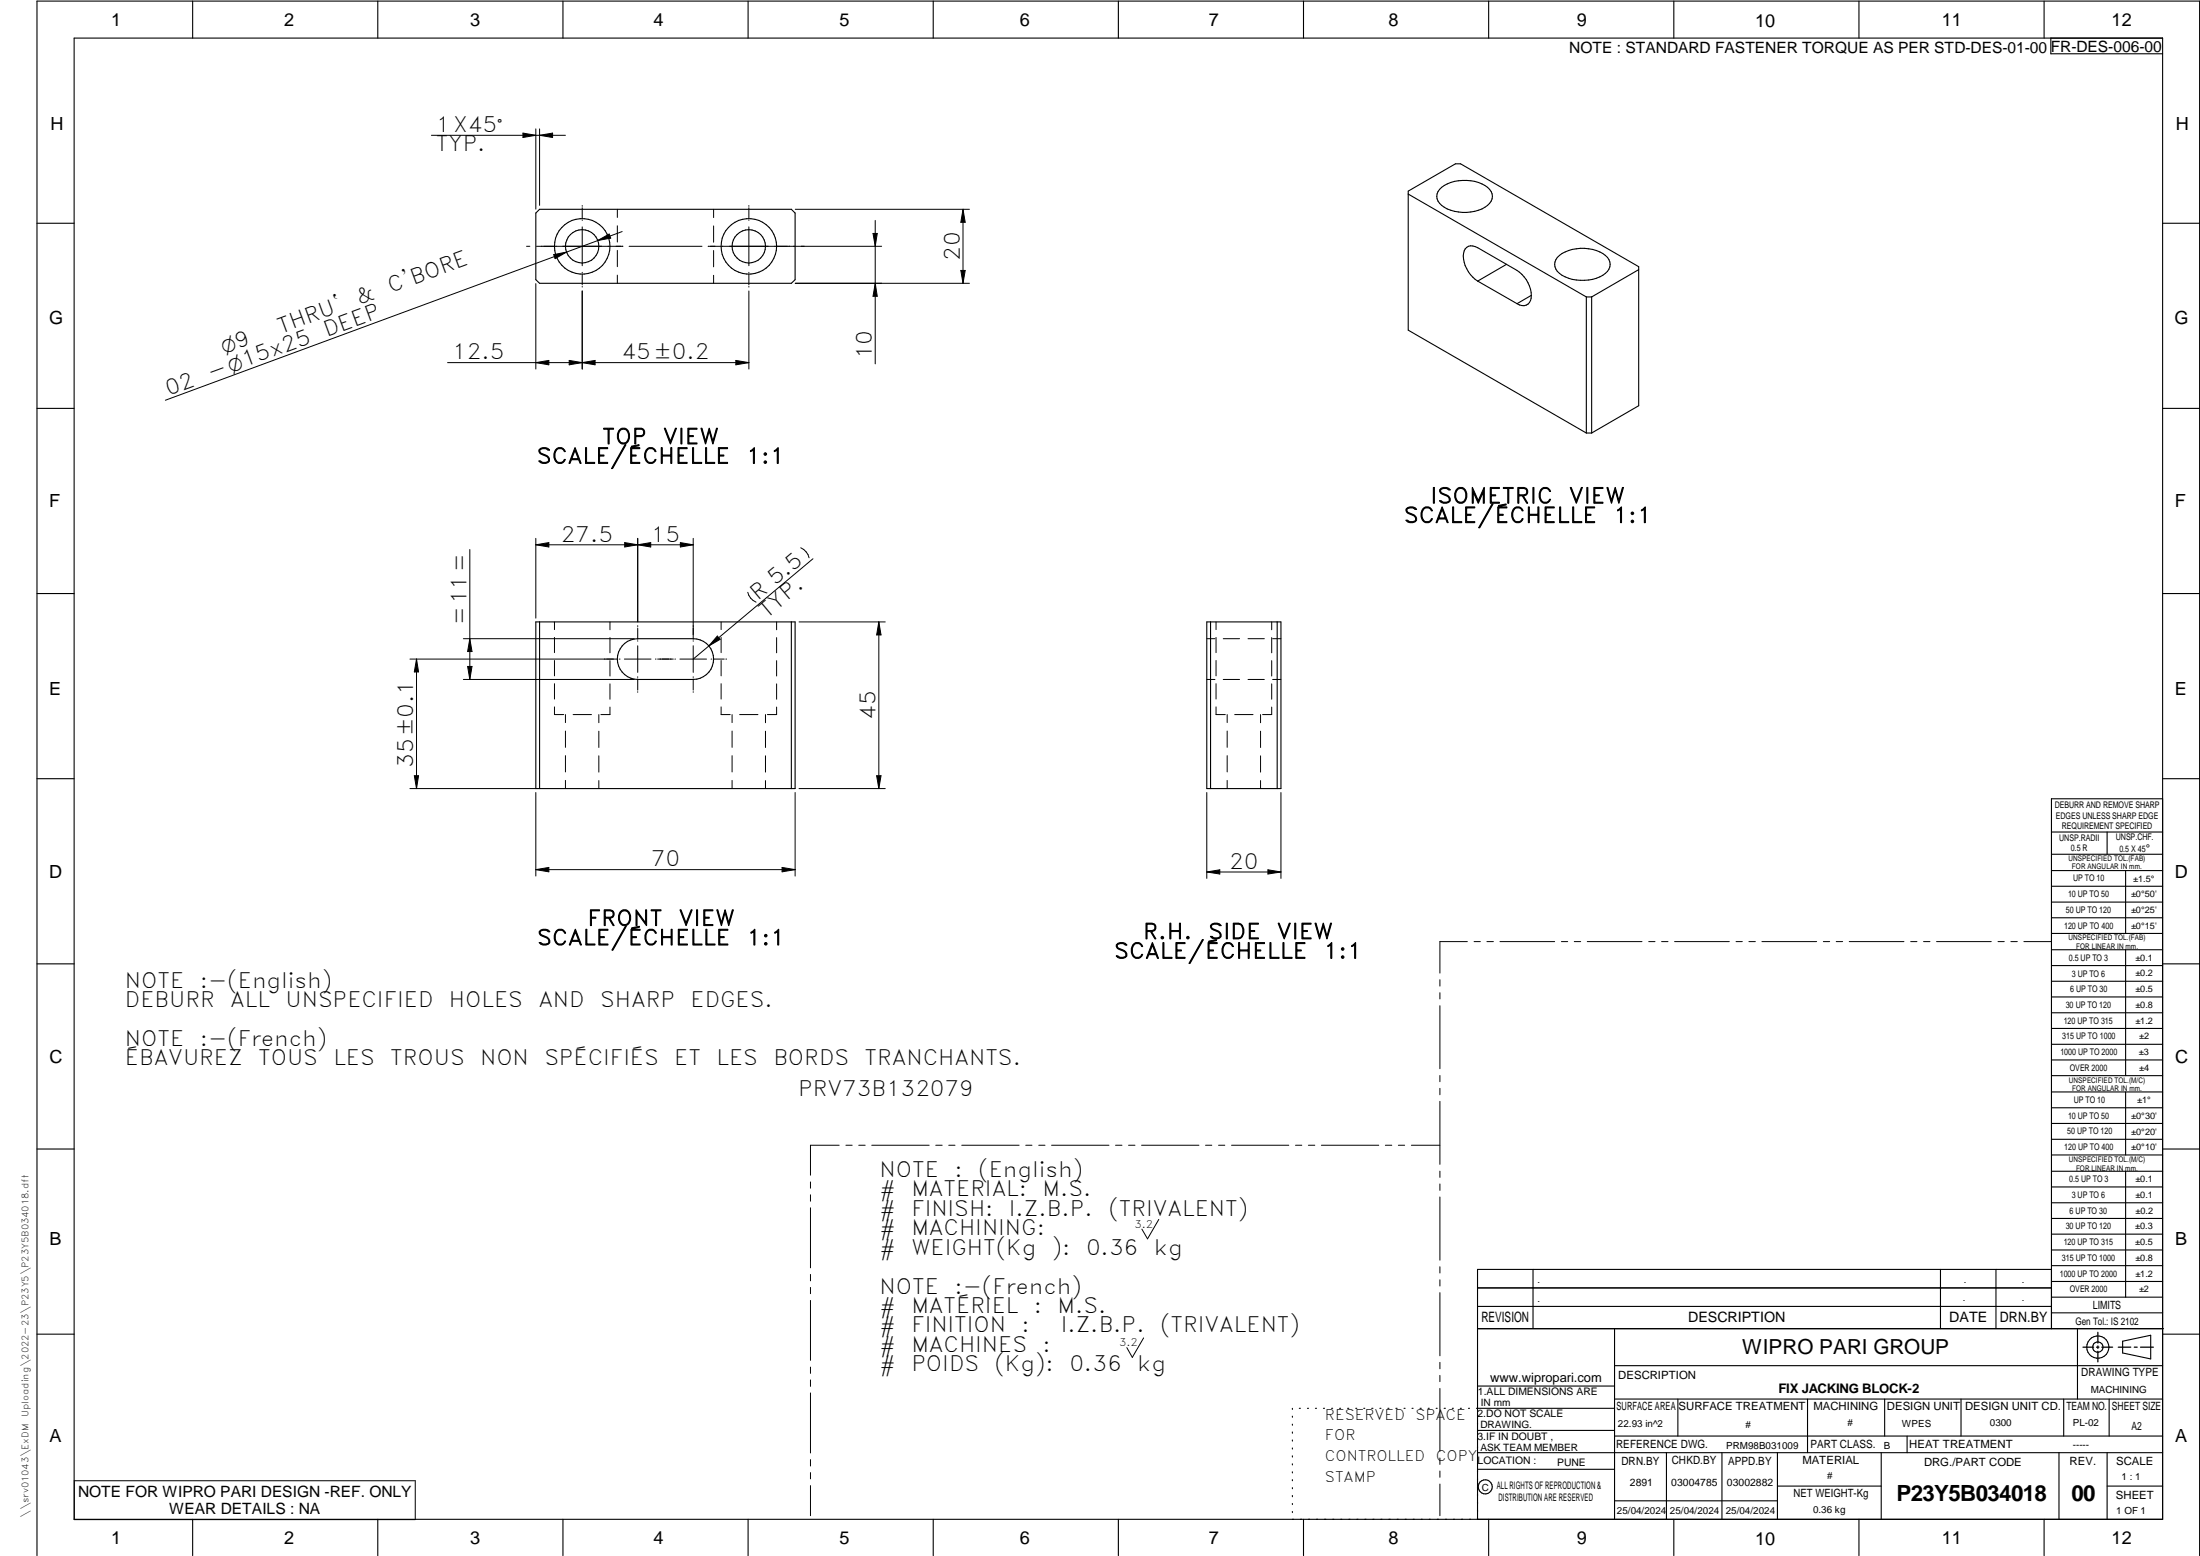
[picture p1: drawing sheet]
<svg xmlns="http://www.w3.org/2000/svg" width="594mm" height="420mm" viewBox="0 0 594 420" stroke-linecap="round" stroke-linejoin="round" font-family="sans-serif">
<g fill="none" stroke="#000" stroke-width=".3">
<path d="M20 10.3h564v400h-564zM52 .3v10M102 .3v10M152 .3v10M202 .3v10M252 .3v10M302 .3v10M352 .3v10M402 .3v10M452 .3v10M502 .3v10M552 .3v10"/>
<path d="M553.8 10.3v4.2h30.2M144.7 57.5l1-1h68l1 1v18l-1 1h-68l-1-1zM380.3 52.4l48.1 27.8M389.3 50.6a11.2 11.2 0 0 1 12.4 0 3 3 0 0 1-.7 5.4 11.1 11.1 0 0 1-11.7-.5 2.91 2.91 0 0 1 0-4.9zM10 60.3h10M399 75.9a8.4 8.4 0 0 1-3.8-7.5 2.28 2.28 0 0 1 1.4-1.9 2.28 2.28 0 0 1 2.4 .4l10.7 6.1a8.5 8.5 0 0 1 3.8 6.8M399 75.9l10.7 6.1M406.8 71.4l-7.8 4.5M413.5 79.8l-3.8 2.2M413.5 79.8a2.35 2.35 0 0 1-1.1 2.5 2.35 2.35 0 0 1-2.7-.3M420.5 69.5a10.5 10.5 0 0 1 13.6 0 3.1 3.1 0 0 1-1.3 4.8 11.4 11.4 0 0 1-11.7-.5 2.9 2.9 0 0 1-.6-4.3zM442.5 72.8l-12.7 7.4"/>
<path d="M584 60.3h10M428.4 80.2v36.7M428.4 80.2h1.4M429.8 80.2v36.7M10 110.3h10M428.4 116.9l-48.1-27.7v-37.6l12.7-7.4h1.4l48.1 27.8v37.6l-12.7 7.3M428.4 116.9h1.4M584 110.3h10M10 160.3h10M144.7 167.9h70v45h-70zM145.7 167.9v45M168.7 173.7a5.7 5.7 0 0 1 3.5-1.2h15a5.5 5.5 0 0 1 5.5 5.5 5.5 5.5 0 0 1-5.5 5.5h-15a5.5 5.5 0 0 1-5.2-3.7 5.5 5.5 0 0 1 1.7-6.1z"/>
<path d="M213.7 167.9v45M325.9 167.9h20v45h-20zM326.9 167.9v45M344.9 167.9v45M584 160.3h10M10 210.3h10M584 215.7h-30v143.1M584 210.3h10M554 224.7h30M554 230.7h30M554 235.1h30M554 239.3h30"/>
<path d="M569 224.7v6M574 235.1v17M554 243.6h30M554 247.8h30M554 252.1h30M554 256.5h30M574 256.5v33.9M10 260.3h10M554 260.7h30M554 265h30M554 269.2h30M554 273.5h30"/>
<path d="M554 277.7h30M584 260.3h10M554 282h30M554 286.2h30M554 290.4h30M554 294.9h30M554 299.1h30M574 294.9v17M10 310.3h10M554 303.4h30M554 307.6h30M554 311.9h30"/>
<path d="M554 316.3h30M574 316.3v34M584 310.3h10M554 320.5h30M554 324.8h30M554 329h30M554 333.2h30M554 337.5h30M399 358.8h185.2M399 352.8h155M399 347.8h155M414 342.8v16"/>
<path d="M436 358.8v51.5M524 342.8v16M539 342.8v16M554 341.8h30M554 346h30M554 350.3h30M554 354.5h30M554 342.8h-155v67.5M561 358.8v19M10 360.3h10M399 374.3h37M436 377.8h148"/>
<path d="M453.1 377.8v10M488.1 377.8v14.5M508.9 377.8v10M529.5 377.8v10M557.3 377.8v10M569.5 377.8v10M573.2 362.2l7.6-1.6v6.3l-7.6-1.6zM584 368.8h-148M584 360.3h10M349 380.3v.3M349 382.4v.3M349 384.6v.3"/>
<path d="M349 386.7v.3M349 388.8v.3M349 391v.3M349 393.1v.3M349 395.3v.3M349 397.4v.3M349 399.5v.3M350.9 380.3h.2M353.1 380.3h.2M355.2 380.3h.3M357.4 380.3h.3M359.6 380.3h.3"/>
<path d="M361.7 380.3h.3M363.9 380.3h.3M366.1 380.3h.3M368.3 380.3h.2M370.4 380.3h.3M372.6 380.3h.3M374.8 380.3h.3M376.9 380.3h.4M379.1 380.3h.3M381.3 380.3h.3M383.4 380.3h.4M385.6 380.3h.3"/>
<path d="M387.8 380.3h.3M390 380.3h.3M392.2 380.3h.3M394.3 380.3h.3M396.5 380.3h.3M398.7 380.3h37.3M399 396.7h37M399 392.3h185M399 386.2h37M436 387.8h148M450 392.3v18M465 392.3v18"/>
<path d="M480 392.3v18M508 392.3v18M515 387.8v4.5M556 392.3v18M569 392.3v18M52 410.3v9.7M102 410.3v9.7M152 410.3v9.7M202 410.3v9.7M252 410.3v9.7M302 410.3v9.7M349 401.7v.3"/>
<path d="M349 403.8v.4M349 406v.3M349 408.1v.3M352 410.3v9.7M402 410.3v9.7M436 405.3h44M452 410.3v9.7M480 401.3h28M502 410.3v9.7M552 410.3v9.7M569 401.3h15M10 420v-419.7h584v419.7"/>
<circle cx="157.2" cy="66.5" r="7.5"/>
<circle cx="157.2" cy="66.5" r="4.5"/>
<circle cx="202.2" cy="66.5" r="7.5"/>
<circle cx="202.2" cy="66.5" r="4.5"/>
<circle cx="566.5" cy="363.7" r="1.39"/>
<circle cx="566.5" cy="363.8" r="3"/>
<circle cx="401.1" cy="401.5" r="1.9"/>
</g>
<g fill="none" stroke="#000" stroke-width=".27">
<path d="M116.5 36.5h36.2M141.2 35.9l3.5 .6-3.5 .6zM144.7 34.8v21.7M145.7 36.5l3.5-.6v1.2zM145.7 34.8v20.7M157.2 55.5v.2M157.2 56.1v2.9M157.2 59.4v.1M166.7 56.5v2.2M192.7 56.5v2.3M202.2 55.5v.2M202.2 56.1v2.9"/>
<path d="M202.2 59.4v.1M214.8 56.5h47M236.3 59.5v38.8M260 56.5l.6 3.5h-1.1zM260 56.5v20M142.2 66.5h.9M144.7 76.6v23.1M144.9 66.5h19.7M149.5 68.7l3.5-.6-3.1 1.7zM157.2 73.5v.2M157.2 74v2.9M157.2 77.3v.2"/>
<path d="M157.2 61.3v10.5M157.2 78.6v21.1M161.4 64.9l3.1-1.7 .4 1.1zM164.8 66.5h3.4M166.7 61v4.4M166.7 67.6v4.4M166.7 74.3v2.2M168 62.5l-123.3 45.6M169.9 66.5h19.7M191.2 66.5h3.4M192.7 61v4.4M192.7 67.6v4.5"/>
<path d="M192.7 74.3v2.2M202.2 61.3v10.5M202.2 73.5v.2M202.2 74v2.9M202.2 77.3v.2M202.2 78.6v21.1M214.8 76.5h47M235.7 63h1.2l-.6 3.5zM236.3 76.5l.6 3.5h-1.2zM238.1 66.5h-43.2M259.5 73h1.1l-.6 3.5zM120.9 97.9h81.3"/>
<path d="M144.7 97.9l3.5-.6v1.2zM153.7 97.3l7 1.2v-1.2l-7 1.2zM198.7 97.3l3.5 .6-3.5 .6zM126.9 148.4v35.1M144.7 145.4v21.5M144.7 147.1h42.5M144.7 147.1l3.5-.6v1.2zM168.7 146.5v1.2l7-1.2v1.2zM172.2 145.4v22.5M183.7 146.5l3.5 .6-3.5 .6zM187.2 145.4v27.2M201.9 159.9a3.8 3.8 0 0 0 2.3 2.7"/>
<path d="M216.2 147.9a4 4 0 0 1 2.3 2.7M219.5 150.9l-32.3 27.1M110.7 178h56.1M112.5 178l.5 3.4h-1.1zM112.5 178v34.9M125.1 172.5h46M126.3 180h1.2l-.6 3.5zM126.9 172.5l.6 3.4h-1.2zM149.7 167.9v2.1M149.7 172.1v4.1M149.7 178.4v4.1M164.7 167.9v2.2"/>
<path d="M164.7 172.2v4.1M164.7 178.4v4.1M167.3 178h.1M168.6 178h7.2M172.2 169v.2M172.2 169.6v3M172.2 173v.1M172.2 174.4v7.2M177 178h.2M177.6 178h4.2M182.2 178h.2M183.6 178h7.2"/>
<path d="M187.2 174.4v7.2M187.2 173v.1M192 178h.1M192.6 178h3M193.7 171.7l.8 .9-3.1 1.8zM194.7 167.9v2.1M194.7 172.1v4.1M194.7 178.4v4.1M196 178h.2M209.7 167.9v2.2M209.7 172.2v4.1M209.7 178.4v4.1"/>
<path d="M215.8 167.9h23.2M237.3 167.9l.6 3.5h-1.2zM237.3 167.9v45M325.9 172.5h2.2M328.4 167.9v2.1M328.4 172.1v4.1M328.4 178.4v4.1M330.3 172.5h4.4M337 172.5h4.4M343.4 167.9v2.2M343.4 172.2v4.1M343.4 178.4v4.1"/>
<path d="M343.7 172.5h2.2M125.1 183.5h46M149.7 190.9v2.1h2.5M149.7 184.6v4.2M152.7 193v2.1M152.7 197.4v4.4M154.8 193h4.9M161.7 193v2.2M161.7 197.4v4.4M164.7 190.9v2.1h-2.4M164.7 184.7v4.1M172.2 182.8v.1"/>
<path d="M172.2 183.3v3.1M172.2 186.8v.1M187.2 182.8v.1M187.2 183.3v3.1M187.2 186.8v.1M194.7 190.9v2.1h2.5M194.7 184.6v4.2M197.7 193v2.1M197.7 197.4v4.4M199.7 193h5M206.7 193v2.2M206.7 197.4v4.4"/>
<path d="M209.7 190.9v2.1h-2.5M209.7 184.7v4.1M325.9 183.5h2.2M328.4 190.9v2.1h2.5M328.4 184.6v4.2M330.3 183.5h4.4M331.4 193v2.1M331.4 197.4v4.4M333.4 193h5M337 183.5h4.4M340.4 193v2.2M340.4 197.4v4.4"/>
<path d="M343.4 190.9v2.1h-2.5M343.4 184.7v4.1M343.7 183.5h2.2M110.7 212.9h33.9M111.9 209.5h1.1l-.5 3.4zM144.7 214v22.6M152.7 204v4.4M152.7 210.7v2.2M161.7 204.1v4.4M161.7 210.8v2.1M197.7 204v4.4M197.7 210.7v2.2"/>
<path d="M206.7 204.1v4.4M206.7 210.8v2.1M214.7 214v22.6M215.8 212.9h23.2M236.7 209.5h1.2l-.6 3.4zM325.9 214v23.2M331.4 204v4.4M331.4 210.7v2.2M340.4 204.1v4.4M340.4 210.8v2.1M345.9 214v23.2M144.7 234.8h70"/>
<path d="M144.7 234.8l3.5-.6v1.2zM211.2 234.2l3.5 .6-3.5 .6zM325.9 235.5l3.5-.6v1.1zM325.9 235.5h20M342.4 234.9l3.5 .6-3.5 .5zM396.2 254.3h-7.4v8.5M398.1 254.3h1.6M401.5 254.3h1.8M405 254.3h14.8M421.6 254.3h1.7M425.1 254.3h1.7M428.6 254.3h14.8"/>
<path d="M445.2 254.3h1.7M448.7 254.3h1.7M452.2 254.3h14.8M468.8 254.3h1.7M472.3 254.3h1.7M475.8 254.3h14.8M492.4 254.3h1.7M495.8 254.3h1.8M499.4 254.3h14.7M516 254.3h1.6M519.4 254.3h1.8M522.9 254.3h14.8"/>
<path d="M539.5 254.3h1.7M543 254.3h1.7M546.5 254.3h7.4M388.8 264.5v1.8M388.8 268.1v1.6M388.8 271.6v17M388.8 290.4v1.7M388.8 293.9v1.7M388.8 297.4v17M218.9 319.2v1.6M226.6 309.2h-7.7v8.1M228.4 309.2h1.7"/>
<path d="M231.9 309.2h1.7M235.4 309.2h15.5M252.7 309.2h1.7M256.2 309.2h1.7M259.7 309.2h15.5M277 309.2h1.7M280.5 309.2h1.7M284 309.2h15.5M301.2 309.2h1.8M304.8 309.2h1.7M308.3 309.2h15.5M325.5 309.2h1.7"/>
<path d="M329.1 309.2h1.6M332.6 309.2h15.4M349.8 309.2h1.7M353.3 309.2h1.7M356.8 309.2h15.5M374.1 309.2h1.7M377.6 309.2h1.7M381.1 309.2h7.7M388.8 316.2v1.7M388.8 319.7v1.7M218.9 322.6v1.8M218.9 326.1v16.2"/>
<path d="M312.9 329.3l-3 5.2-1.6-2.6M388.8 323.2v17.1M218.9 344.1v1.8M218.9 347.6v1.7M218.9 351.2v16.1M388.8 342.1v1.6M388.8 345.6v1.7M388.8 349v17.1M218.9 369.1v1.7M218.9 372.6v1.8M218.9 376.1v16.2M308.8 361.3l-3 5.2-1.5-2.6"/>
<path d="M388.8 367.9v1.7M388.8 371.4v1.7M388.8 374.9v17M20.1 399.8h92v10.5h-92zM218.9 394.1v1.8M218.9 397.6v1.7M388.8 393.7v1.7M388.8 397.2v1.7M218.9 401.2v8.1M388.8 400.7v8.6"/>
</g>
<path d="M566.5 359.7v3M562.5 363.8h2.9M566.1 363.8h.7M566.5 363.4v.7M566.5 364.9v2.8M567.6 363.8h2.9M572 363.8h3.4M576.3 363.8h.8M578 363.8h3.5" fill="none" stroke="#000" stroke-width=".34"/>
<g fill="#000">
<path d="M141.2 35.9l3.5 .6-3.5 .6zM145.7 36.5l3.5-.6v1.2zM149.5 68.7l3.5-.6-3.1 1.8zM161.4 64.9l3.1-1.7 .4 1.1zM235.7 63h1.2l-.6 3.5zM259.5 73h1.1l-.6 3.5zM260 56.5l.6 3.5h-1.1zM144.7 97.9l3.5-.6v1.2zM153.7 97.3l3.5 .6-3.5 .6zM157.2 97.9l3.5-.6v1.2zM198.7 97.3l3.5 .6-3.5 .6zM236.3 76.5l.6 3.5h-1.2z"/>
<path d="M144.7 147.1l3.5-.6v1.2zM168.7 146.5l3.5 .6-3.5 .6zM172.2 147.1l3.5-.6v1.2zM183.7 146.5l3.5 .6-3.5 .6zM126.3 180h1.2l-.6 3.5zM126.9 172.5l.6 3.4h-1.2zM193.7 171.7l.8 .9-3.1 1.8zM237.3 167.9l.6 3.5h-1.2zM112.5 178l.5 3.4h-1.1zM111.9 209.5h1.1l-.5 3.4zM236.7 209.5h1.2l-.6 3.4zM144.7 234.8l3.5-.6v1.2z"/>
<path d="M211.2 234.2l3.5 .6-3.5 .6zM325.9 235.5l3.5-.6v1.1zM342.4 234.9l3.5 .6-3.5 .5z"/>
</g>
<g font-size="6">
<text x="512.1" y="405.2">P23Y5B034018</text>
<text x="559.4" y="405.2">00</text>
</g>
<g font-size="5.7">
<text x="117.7" y="35.6">1X45v</text>
<text x="117.7" y="40.9">TYP.</text>
<text x="259.2" y="70.5" transform="rotate(-90 259.2 70.5)">20</text>
<text x="97" y="82.3" transform="rotate(-20 97 82.3)">&amp;</text>
<text x="105.6" y="79.1" transform="rotate(-20 105.6 79.1)">C'BORE</text>
<text x="75.8" y="90.1" transform="rotate(-20 75.8 90.1)">THRU`</text>
<text x="88.2" y="91.1" transform="rotate(-20 88.2 91.1)">DEEP</text>
<text x="122.1" y="97">12.5</text>
<text x="167.8" y="97">45±0.2</text>
<text x="235.5" y="97" transform="rotate(-90 235.5 97)">10</text>
<text x="45.5" y="106.8" transform="rotate(-20 45.5 106.8)">02</text>
<text x="56.8" y="102.7" transform="rotate(-20 56.8 102.7)">-O15x25</text>
<text x="162.6" y="119.9">TOP</text>
<text x="179" y="119.9">VIEW</text>
<text x="144.9" y="125.1">SCALE/ÉCHELLE</text>
<text x="201.5" y="125.1">1:1</text>
<text x="386.3" y="135.9">ISOMETRIC</text>
<text x="423.7" y="135.9">VIEW</text>
<text x="379.1" y="141.1">SCALE/ÉCHELLE</text>
<text x="435.6" y="141.1">1:1</text>
<text x="151.4" y="146.3">27.5</text>
<text x="175.8" y="146.3">15</text>
<text x="204.6" y="162.2" transform="rotate(-40 204.6 162.2)">R 5.5</text>
<text x="207" y="167" transform="rotate(-40 207 167)">TYP.</text>
<text x="126" y="168.9" transform="rotate(-90 126 168.9)">=11=</text>
<text x="236.4" y="194.4" transform="rotate(-90 236.4 194.4)">45</text>
<text x="111.6" y="207.3" transform="rotate(-90 111.6 207.3)">35±0.1</text>
<text x="175.8" y="233.9">70</text>
<text x="331.9" y="234.6">20</text>
<text x="158.7" y="249.9">FRONT</text>
<text x="183.3" y="249.9">VIEW</text>
<text x="145" y="255.2">SCALE/ÉCHELLE</text>
<text x="201.6" y="255.2">1:1</text>
<text x="308.7" y="253.5">R.H.</text>
<text x="326.3" y="253.5">SIDE</text>
<text x="344.8" y="253.5">VIEW</text>
<text x="300.9" y="258.8">SCALE/ÉCHELLE</text>
<text x="357.4" y="258.8">1:1</text>
<text x="33.7" y="266.7">NOTE</text>
<text x="53.9" y="266.7">:-(English)</text>
<text x="33.7" y="271.9">DEBURR</text>
<text x="62.2" y="271.9">ALL</text>
<text x="77.1" y="271.9">UNSPECIFIED</text>
<text x="121.2" y="271.9">HOLES</text>
<text x="145.4" y="271.9">AND</text>
<text x="162.1" y="271.9">SHARP</text>
<text x="186.4" y="271.9">EDGES.</text>
<text x="33.7" y="282.4">NOTE</text>
<text x="33.7" y="287.7">ÉBAVUREZ</text>
<text x="53.9" y="282.4">:-(French)</text>
<text x="69.7" y="287.7">TOUS</text>
<text x="90" y="287.7">LES</text>
<text x="105.4" y="287.7">TROUS</text>
<text x="129.6" y="287.7">NON</text>
<text x="147" y="287.7">SPÉCIFIÉS</text>
<text x="182.1" y="287.7">ET</text>
<text x="193.5" y="287.7">LES</text>
<text x="208.8" y="287.7">BORDS</text>
<text x="233.5" y="287.7">TRANCHANTS.</text>
<text x="215.6" y="296">PRV73B132079</text>
<text x="237.5" y="317.8">NOTE</text>
<text x="257.7" y="317.8">:</text>
<text x="264.1" y="317.8">(English)</text>
<text x="237.5" y="323">#</text>
<text x="246.1" y="323">MATERIAL:</text>
<text x="281.5" y="323">M.S.</text>
<text x="237.5" y="328.3">#</text>
<text x="246.1" y="328.3">FINISH:</text>
<text x="272.4" y="328.3">I.Z.B.P.</text>
<text x="299.3" y="328.3">(TRIVALENT)</text>
<text x="237.5" y="333.5">#</text>
<text x="246.1" y="333.5">MACHINING:</text>
<text x="237.5" y="338.8">#</text>
<text x="246.1" y="338.8">WEIGHT(Kg</text>
<text x="284" y="338.8">):</text>
<text x="293.3" y="338.8">0.36</text>
<text x="311.6" y="338.8">kg</text>
<text x="237.5" y="349.3">NOTE</text>
<text x="257.7" y="349.3">:-(French)</text>
<text x="237.5" y="354.5">#</text>
<text x="237.5" y="359.8">#</text>
<text x="246.1" y="359.8">FINITION</text>
<text x="246.1" y="354.5">MATÉRIEL</text>
<text x="275.8" y="359.8">:</text>
<text x="279.2" y="354.5">:</text>
<text x="285.6" y="354.5">M.S.</text>
<text x="286.4" y="359.8">I.Z.B.P.</text>
<text x="313.3" y="359.8">(TRIVALENT)</text>
<text x="237.5" y="365">#</text>
<text x="246.1" y="365">MACHINES</text>
<text x="281.5" y="365">:</text>
<text x="237.5" y="370.3">#</text>
<text x="246.1" y="370.3">POIDS</text>
<text x="268.5" y="370.3">(Kg):</text>
<text x="288.8" y="370.3">0.36</text>
<text x="307.1" y="370.3">kg</text>
</g>
<text font-size="5.6" x="470.5" y="365.5">WIPRO PARI GROUP</text>
<text font-size="5.4" x="60.5" y="95.7" transform="rotate(-20 60.5 95.7)">O9</text>
<g font-size="4.9">
<text x="30" y="6.9">1</text>
<text x="76.7" y="6.9">2</text>
<text x="127" y="6.9">3</text>
<text x="176.5" y="6.9">4</text>
<text x="226.7" y="6.9">5</text>
<text x="275.4" y="6.9">6</text>
<text x="326.4" y="6.9">7</text>
<text x="375" y="6.9">8</text>
<text x="425.8" y="6.9">9</text>
<text x="473.9" y="7.3">10</text>
<text x="524.3" y="6.9">11</text>
<text x="570.2" y="6.9">12</text>
<text x="13.6" y="35.1">H</text>
<text x="587.6" y="35.1">H</text>
<text x="13.2" y="87.5">G</text>
<text x="587.2" y="87.5">G</text>
<text x="13.2" y="137">F</text>
<text x="587.2" y="137">F</text>
<text x="13.2" y="187.6">E</text>
<text x="587.2" y="187.6">E</text>
<text x="13.2" y="237">D</text>
<text x="587.2" y="237">D</text>
<text x="13.4" y="287.1">C</text>
<text x="587.4" y="287.1">C</text>
<text x="13.4" y="336.2">B</text>
<text x="587.4" y="336.2">B</text>
<text x="13.4" y="389.3">A</text>
<text x="587.4" y="389.3">A</text>
<text x="30" y="416.9">1</text>
<text x="76.7" y="416.9">2</text>
<text x="127" y="416.9">3</text>
<text x="176.5" y="416.9">4</text>
<text x="226.7" y="416.9">5</text>
<text x="275.4" y="416.9">6</text>
<text x="326.4" y="416.9">7</text>
<text x="375" y="416.9">8</text>
<text x="425.8" y="416.9">9</text>
<text x="473.9" y="417.3">10</text>
<text x="524.3" y="416.9">11</text>
<text x="570.2" y="416.9">12</text>
</g>
<g font-size="4.2">
<text x="423.7" y="14.3">NOTE : STANDARD FASTENER TORQUE AS PER STD-DES-01-00</text>
<text x="553.8" y="14">FR-DES-006-00</text>
<text x="21.1" y="404.3">NOTE FOR WIPRO PARI DESIGN -REF. ONLY</text>
<text x="45.7" y="408.8">WEAR DETAILS : NA</text>
</g>
<g font-size="3.9">
<text x="400" y="357.1">REVISION</text>
<text x="455.9" y="357.1">DESCRIPTION</text>
<text x="526.4" y="357.1">DATE</text>
<text x="540" y="357.1">DRN.BY</text>
<text x="357.8" y="383.3">RESERVED</text>
<text x="382.3" y="383.3">SPACE</text>
<text x="357.8" y="388.9">FOR</text>
<text x="357.8" y="394.5">CONTROLLED</text>
<text x="387.8" y="394.5">COPY</text>
<text x="357.8" y="400">STAMP</text>
</g>
<text font-size="3.6" x="480.3" y="376.1">FIX JACKING BLOCK-2</text>
<text font-size="3.5" x="402.4" y="373.3">www.wipropari.com</text>
<g font-size="3.1">
<text x="565.1" y="353.5">LIMITS</text>
<text x="562" y="371.7">DRAWING TYPE</text>
<text x="437" y="372.3">DESCRIPTION</text>
<text x="436.5" y="380.8">SURFACE AREA</text>
<text x="453.3" y="380.8">SURFACE TREATMENT</text>
<text x="489.7" y="380.8">MACHINING</text>
<text x="509.5" y="380.8">DESIGN UNIT</text>
<text x="530.6" y="380.8">DESIGN UNIT CD.</text>
<text x="558" y="380.6">TEAM NO.</text>
<text x="570.3" y="380.7">SHEET SIZE</text>
<text x="575.6" y="386.1">A2</text>
<text x="436.4" y="391.1">REFERENCE DWG.</text>
<text x="437.8" y="395.5">DRN.BY</text>
<text x="451.4" y="395.4">CHKD.BY</text>
<text x="466.6" y="395.5">APPD.BY</text>
<text x="486.7" y="395.4">MATERIAL</text>
<text x="488.9" y="390.9">PART CLASS.</text>
<text x="515.6" y="390.9">HEAT TREATMENT</text>
<text x="519.6" y="395.9">DRG./PART CODE</text>
<text x="558.9" y="395.5">REV.</text>
<text x="571.4" y="395.6">SCALE</text>
<text x="484.3" y="404.2">NET WEIGHT-Kg</text>
<text x="571.4" y="404.7">SHEET</text>
</g>
<text font-size="3" x="579.5" y="230.1">°</text>
<g font-size="2.8">
<text x="306.3" y="331.5">3.2</text>
<text x="560.4" y="357.7">Gen Tol.: IS 2102</text>
<text x="302.2" y="363.5">3.2</text>
<text x="399.1" y="376.6">1.ALL DIMENSIONS ARE</text>
<text x="399" y="382.7">2.DO NOT SCALE</text>
<text x="399" y="388.7">3.IF IN DOUBT ,</text>
<text x="399" y="395.4">LOCATION :</text>
<text x="420.5" y="396">PUNE</text>
<text x="404.2" y="402">ALL RIGHTS OF REPRODUCTION &amp;</text>
<text x="440.1" y="401.2">2891</text>
<text x="451.3" y="401.2">03004785</text>
<text x="466.3" y="401.2">03002882</text>
<text x="404.7" y="405.4">DISTRIBUTION ARE RESERVED</text>
</g>
<g font-size="2.7">
<text x="564.6" y="376.2">MACHINING</text>
<text x="399.9" y="379.7">IN mm</text>
<text x="399.7" y="385.7">DRAWING.</text>
<text x="436.9" y="385.4">22.93 in^2</text>
<text x="471.4" y="385.5">#</text>
<text x="498.9" y="385">#</text>
<text x="513.6" y="385.3">WPES</text>
<text x="537.3" y="385.1">0300</text>
<text x="559.7" y="385.1">PL-02</text>
<text x="399.7" y="391.8">ASK TEAM MEMBER</text>
<text x="466.2" y="391.2">PRM98B031009</text>
<text x="508.7" y="391.2">B</text>
<text x="559.8" y="391.1">-----</text>
<text x="493.4" y="399.5">#</text>
<text x="572.8" y="399.7">1 : 1</text>
<text x="400.1" y="402.5">C</text>
<text x="436.6" y="408.7">25/04/2024</text>
<text x="450.9" y="408.8">25/04/2024</text>
<text x="466" y="408.9">25/04/2024</text>
<text x="489.6" y="408.5">0.36 kg</text>
<text x="571.4" y="408.7">1 OF 1</text>
</g>
<g font-size="2.5">
<text x="554.9" y="218.3">DEBURR AND REMOVE SHARP</text>
<text x="555.2" y="221">EDGES UNLESS SHARP EDGE</text>
<text x="556.1" y="227.1">UNSP.RADII</text>
<text x="556.8" y="223.8">REQUIREMENT SPECIFIED</text>
<text x="571.4" y="226.9">UNSP.CHF.</text>
<text x="559.2" y="229.9">0.5 R</text>
<text x="572.3" y="230.1">0.5 X 45</text>
<text x="559.8" y="238">UP TO 10</text>
<text x="576.1" y="238.1">±1.5°</text>
<text x="558.5" y="242.2">10 UP TO 50</text>
<text x="575.5" y="242.3">±0°50'</text>
<text x="557.4" y="250.7">120 UP TO 400</text>
<text x="557.9" y="246.5">50 UP TO 120</text>
<text x="575.5" y="250.7">±0°15'</text>
<text x="575.5" y="246.5">±0°25'</text>
<text x="558.7" y="259.4">0.5 UP TO 3</text>
<text x="559.5" y="263.7">3 UP TO 6</text>
<text x="576.6" y="263.6">±0.2</text>
<text x="576.6" y="259.4">±0.1</text>
<text x="559" y="267.9">6 UP TO 30</text>
<text x="576.6" y="267.9">±0.5</text>
<text x="557.8" y="272.2">30 UP TO 120</text>
<text x="576.6" y="272.2">±0.8</text>
<text x="556.9" y="280.7">315 UP TO 1000</text>
<text x="557.3" y="276.4">120 UP TO 315</text>
<text x="576.6" y="276.4">±1.2</text>
<text x="577.7" y="280.7">±2</text>
<text x="556.4" y="284.9">1000 UP TO 2000</text>
<text x="577.6" y="284.9">±3</text>
<text x="558.9" y="289.2">OVER 2000</text>
<text x="577.7" y="289.3">±4</text>
<text x="560" y="297.9">UP TO 10</text>
<text x="577.1" y="297.9">±1°</text>
<text x="558.5" y="302.1">10 UP TO 50</text>
<text x="575.5" y="302.1">±0°30'</text>
<text x="557.4" y="310.6">120 UP TO 400</text>
<text x="558.2" y="306.3">50 UP TO 120</text>
<text x="575.5" y="310.6">±0°10'</text>
<text x="575.5" y="306.4">±0°20'</text>
<text x="558.8" y="319.2">0.5 UP TO 3</text>
<text x="559.4" y="323.4">3 UP TO 6</text>
<text x="576.6" y="319.2">±0.1</text>
<text x="576.6" y="323.5">±0.1</text>
<text x="558.9" y="327.7">6 UP TO 30</text>
<text x="576.7" y="327.7">±0.2</text>
<text x="557.8" y="332">30 UP TO 120</text>
<text x="576.6" y="332">±0.3</text>
<text x="556.8" y="340.5">315 UP TO 1000</text>
<text x="557.3" y="336.3">120 UP TO 315</text>
<text x="576.6" y="336.3">±0.5</text>
<text x="576.6" y="340.5">±0.8</text>
<text x="415.2" y="346.4">.</text>
<text x="530.3" y="346.5">.</text>
<text x="545.9" y="346.4">.</text>
<text x="556.2" y="344.7">1000 UP TO 2000</text>
<text x="576.6" y="344.7">±1.2</text>
<text x="415.2" y="351.5">.</text>
<text x="530" y="351.3">.</text>
<text x="545.9" y="351.4">.</text>
<text x="558.9" y="349">OVER 2000</text>
<text x="577.6" y="349">±2</text>
</g>
<g font-size="2.4">
<text x="7.7" y="382.7" transform="rotate(-90 7.7 382.7)">Uploading\2022-23\P23Y5\P23Y5B034018.dft</text>
<text x="7.7" y="409.8" transform="rotate(-90 7.7 409.8)">\\srv01043\ExDM</text>
</g>
<g font-size="2.1">
<text x="558.5" y="232.4">UNSPECIFIED TOL.(FAB)</text>
<text x="559.5" y="234.7">FOR ANGULAR IN mm.</text>
<text x="558.6" y="253.9">UNSPECIFIED TOL.(FAB)</text>
<text x="560.7" y="256.3">FOR LINEAR IN mm.</text>
<text x="558.7" y="292.3">UNSPECIFIED TOL.(M/C)</text>
<text x="559.6" y="294.7">FOR ANGULAR IN mm.</text>
<text x="558.7" y="313.7">UNSPECIFIED TOL.(M/C)</text>
<text x="560.6" y="316.1">FOR LINEAR IN mm.</text>
</g>
</svg>
